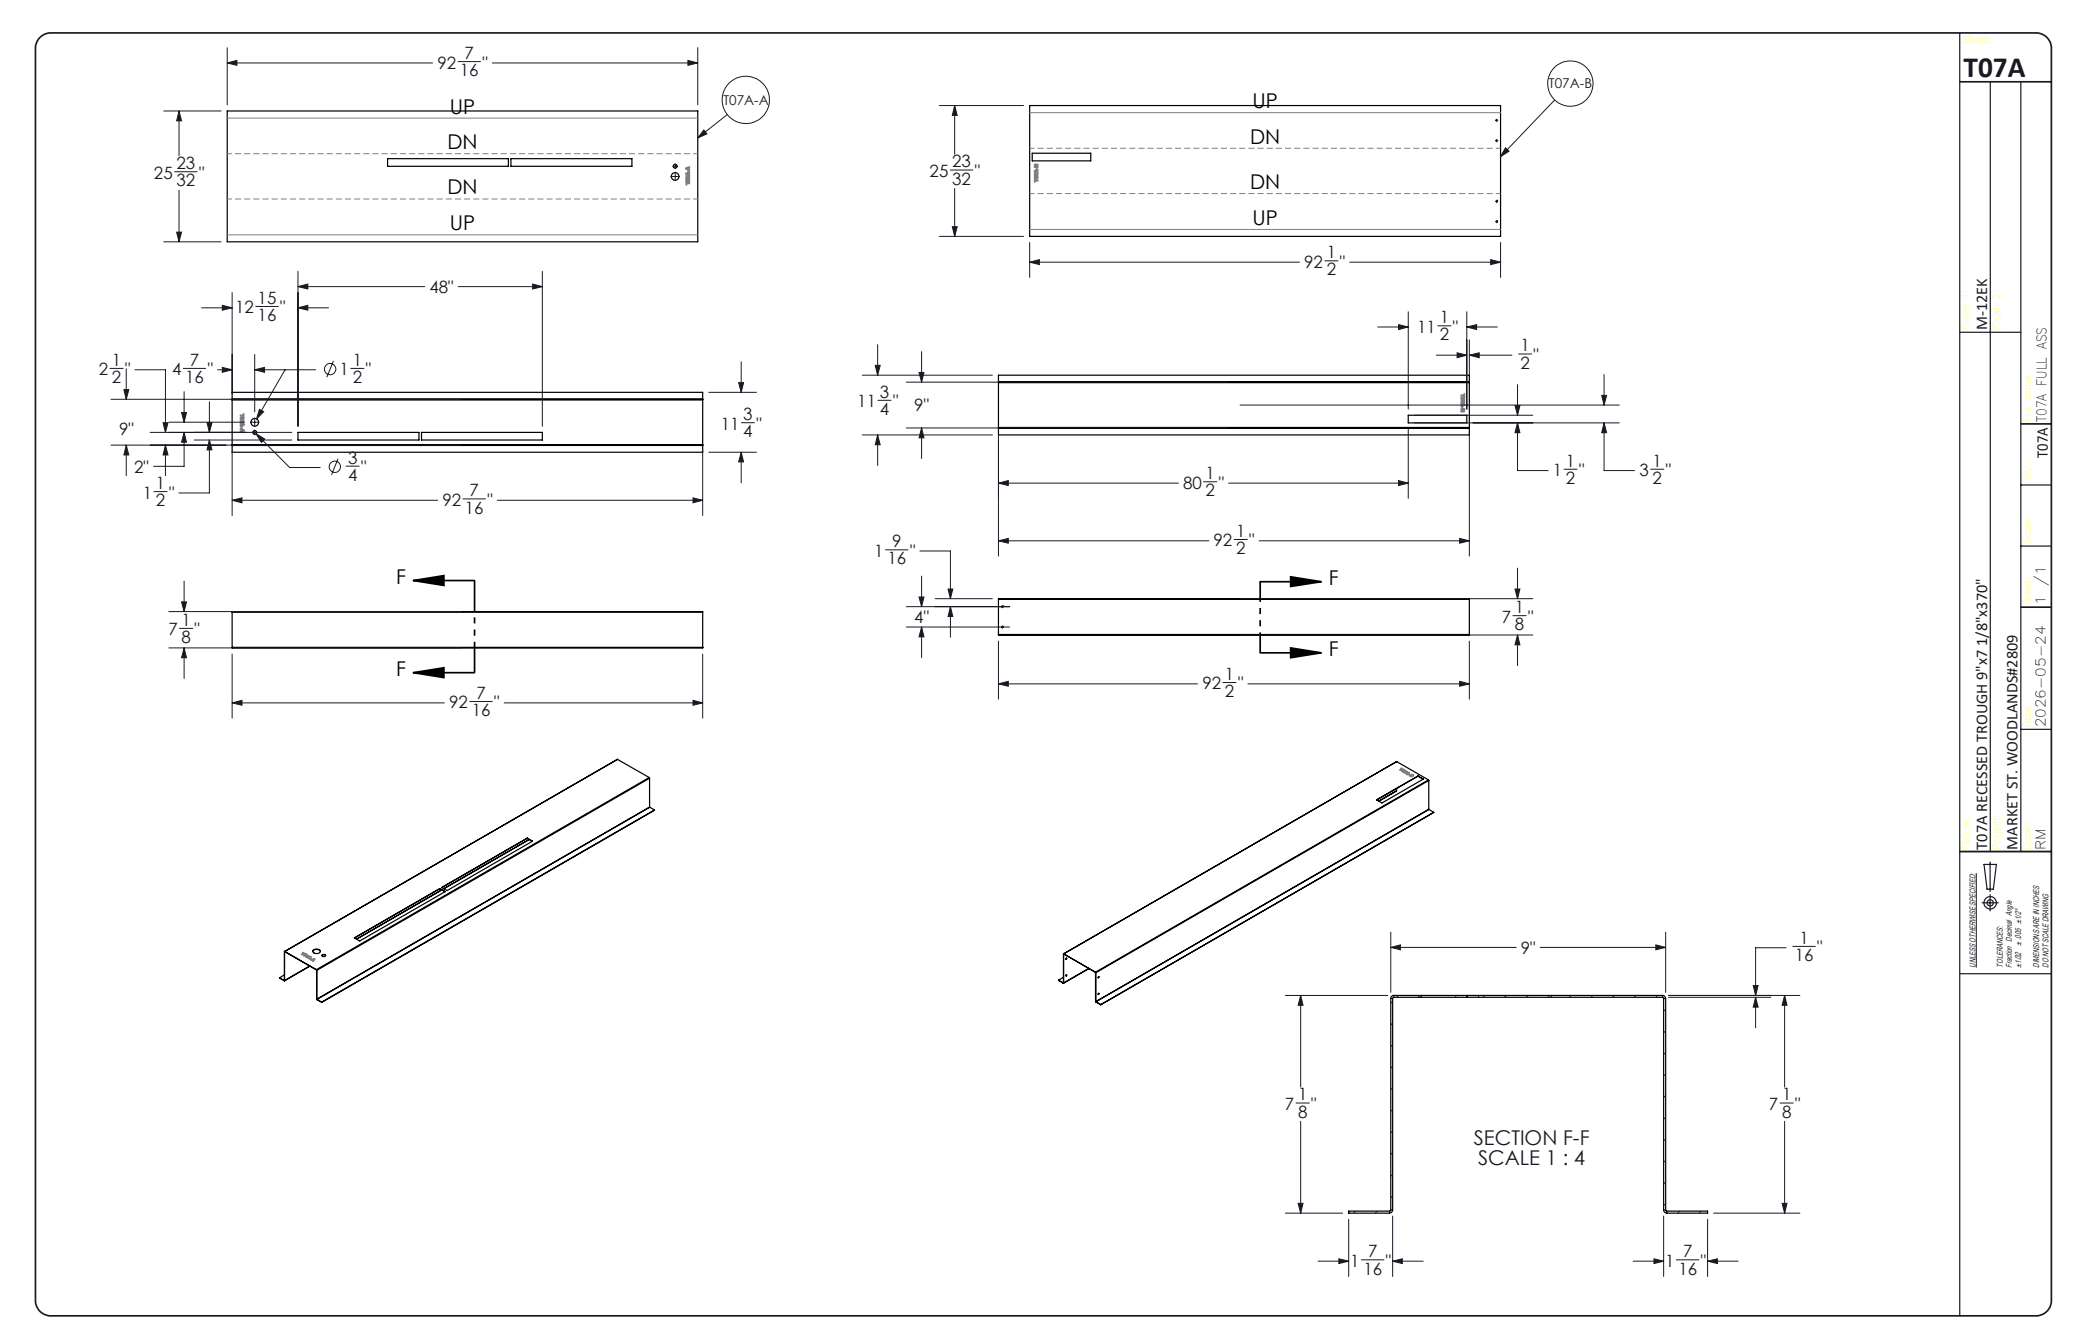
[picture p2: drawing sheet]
<svg xmlns="http://www.w3.org/2000/svg" width="432mm" height="279mm" viewBox="0 0 432 279" stroke-linecap="round" stroke-linejoin="round" font-family="sans-serif">
<g fill="none" stroke="#191924" stroke-width=".21">
<path d="M47.2 13.1l2-.5v1zM47.2 9.9v11.9M47.2 13.1h42.7M95.2 12.8h4.7M102.3 13.1h42.8M143 12.6l2.1 .5-2.1 .5zM145.1 9.9v11.9M34 23.1h12M36.3 35.7h4.7M37.2 23.1l.5 2h-1zM37.2 23.1v9.3M37.2 39.5v10.8"/>
<path d="M139.5 36.7h.7M139.9 34.6h.3M140.3 34.6h.2M140.3 36.7h.2M140.4 34v.4M140.4 34.5v.2M140.4 34.8v.3M140.4 35.8v.7M140.4 36.6v.2M140.4 36.9v.7M140.6 34.6h.3M140.6 36.7h.7"/>
<path d="M146.3 27l.7 .8-1.9 .9zM151.2 23.8l-6.1 4.9M195.3 21.9h17.5M197.6 35.3h4.6M198.5 21.9l.5 2.1h-1zM198.5 21.9v10.2M198.5 39.2v9.9M310.9 25h.1M310.9 29.2h.1M311 25h.3M311 29.2h.3M311.1 24.8h.1"/>
<path d="M311.1 24.9v.2M311.1 25.2v.1M311.1 29h.1M311.1 29.1v.3M311.1 29.5h.1M311.4 25h.1M311.4 29.2h.1M313 30.7l.7 .7-1.7 1.2zM323.2 20.8l-11.2 11.8M34 50.3h12M36.7 48.3h1l-.5 2zM61.9 59.6l2.1-.5v1z"/>
<path d="M61.9 56.4v32.2M61.9 59.6h26.4M95.2 59.6h17.5M110.7 59.1l2 .5-2 .5zM112.7 56.4v32.2M195.3 49.1h17.5M198 47.1h1l-.5 2zM214.1 54.5l2-.5v1zM214.1 50.4v7.3M214.1 54.5h56.1M275.4 54.2h2.8M280.6 54.5h31.4"/>
<path d="M309.9 54l2.1 .5-2.1 .5zM310.9 46.1h.1M310.9 41.8h.1M311 46.1h.3M311 41.8h.3M311.1 45.9h.1M311.1 41.6h.1M311.1 41.7v.2M311.1 42.1h.1M311.1 46v.2M311.1 46.3h.1M311.4 46.1h.1"/>
<path d="M311.4 41.8h.1M312 50.4v7.3M22.9 76.6h2.7M26.2 76.7v6.3M28 76.9h6.4v13M38.1 76.6h4.7M41.9 64h6.4M45.2 76.9h3.1M46.2 63.5l2.1 .5-2.1 .5zM46.2 76.4l2.1 .5-2.1 .5zM48.3 60.8v21.1M53 76.9l2-.5v1z"/>
<path d="M53 76.9h12.6M53 73.7v11.9M53.2 63.7h4.7M59.3 76.9l-6 10.2M61.9 64l2.1-.5v1zM61.9 64h6.4M69.3 75l-1.4 3.4M72.9 76.6h2.8M153.6 79.6h1l-.5 2zM154.1 75.2v6.4M179.3 78h27M182 76h1l-.5 2z"/>
<path d="M182.5 71.6v6.4M188.4 79.4h66.9M191.1 77.4h1l-.5 2zM191.6 73.1v6.3M286.4 68h6.4M290.8 67.5l2 .5-2 .5zM292.8 64.8v20.3M298.6 73.8h6.3M298.9 67.7h2.8M302.9 73.3l2 .5-2 .6zM304.9 68l2.1-.5v1zM304.9 64.8v20.3"/>
<path d="M304.9 68h6.4M305.5 73.8l2-.5v1.1zM305.5 70.7v7.5M305.5 73.8h8.8M315.5 80v6.3M315.7 73.6h2.7M333.5 77.9v6.3M23.1 83h72.8M23.1 92.5h72.8M25.8 81h1l-.6 2zM26.2 92.5l.6 2.1h-1zM26.2 92.5v6.4"/>
<path d="M31.2 89.9h29.5M33.9 87.9h1l-.5 2zM34.4 92.5l.5 2.1h-1zM34.4 92.5v6.4M35.1 87.8h15.7M37.7 85.8h1.1l-.5 2zM38.3 89.9l.5 2h-1.1zM38.3 81.4v6.4M38.3 89.9v7h-6.4M40.4 91.5h20.3M43 87.9h1.1l-.6 2zM43.5 91.5l.6 2h-1.1z"/>
<path d="M43.5 91.5v11h-6.3M43.5 83.5v6.4M48.3 93.8v13.4M52.1 87.8h.6M52.8 87.8h.3M53 86.9v.7M53 87.7v.2M53 88v.7M53 89.4v.3M53 89.8v.2M53 90.1v.3M53.2 87.8h.7"/>
<path d="M53.2 90.2l1.8 1.1-.7 .7zM53.2 90.2l7 7h6.4M53.9 85.1l.9 .5-1.5 1.5zM70.3 95.4l-1.4 3.3M71.9 96.9h2.8M146.1 93.8v13.4M147.4 94h9.9M147.4 81.6h9.9M154.1 94l.5 2h-1zM154.1 94v6.4M154.1 87.9h2.7M179.3 90.4h27"/>
<path d="M182.5 90.4l.5 2.1h-1zM182.5 90.4v6.4M182.5 83.2h2.7M188.4 89h66.9M191.6 89l.5 2h-1zM191.6 89v6.3M207.6 90.2v25.4M257.8 84.2h78.9M290.8 99.9l2 .5-2 .5zM292.8 89.2v14.4M294 87.9h42.7M294 86.3h24.7"/>
<path d="M305.5 90.2v25.4M315 84.3h1l-.5 2zM315.5 87.9l.5 2.1h-1zM315.5 87.9v9.9h6.3M325.2 97.5h2.7M333 82.2h1l-.5 2zM333.5 87.9l.5 2.1h-1zM333.5 87.9v9.9h6.3M343.1 97.5h2.8M32 102.2h2.7M48.3 104l2-.5v1zM48.3 104h42.7"/>
<path d="M96.2 103.7h4.7M103.4 104h42.7M144.1 103.5l2 .5-2 .5zM184.1 114.3h4.7M191.2 114.5h6.4v10M191.6 119.8v6.3M207.6 112.4l2-.5v1zM207.6 100.4l2-.5v1zM207.6 112.4h43.7M207.6 100.4h37.4M250.2 100.2h2.8M255.4 100.4h37.4"/>
<path d="M256.6 112.1h2.7M261.8 112.4h43.7M303.5 111.9l2 .5-2 .5zM315.5 118.1v6.4M35.1 127.1h60.8M35.1 134.7h60.8M37.3 130.6h2.8M37.7 125.1h1.1l-.5 2zM38.3 134.7l.5 2h-1.1zM38.3 120.8v6.3M38.3 134.7v6.3M48.3 136v13.3"/>
<path d="M146.1 136v13.3M188.4 130.4h21.5M188.4 126.1h21.5M191.1 124.1h1l-.5 2zM191.6 130.4l.5 2h-1zM191.6 130.4v6.3M194.4 124.5h11.9M197.1 122.4h1l-.5 2.1zM197.6 126.1l.5 2.1h-1zM197.6 126.1v6.4M207.6 133.3v12M208.4 130.1h.1"/>
<path d="M208.4 125.9h.1M208.4 126v.2M208.4 126.3v.1M208.4 130.2v.3M208.4 130.6h.1M257.8 132h60.9M257.8 124.5h60.9M305.5 133.3v12M314.5 128h2.8M315 122.4h1l-.5 2.1zM315.5 132l.5 2.1h-1zM315.5 132v6.4"/>
<path d="M48.3 146.1l2-.5v1zM48.3 146.1h44.1M97.6 145.8h4.7M104.8 146.1h41.3M144.1 145.6l2 .5-2 .5zM207.6 142.2l2-.6v1.1zM207.6 142.2h41.4M254.2 141.9h2.8M259.4 142.2h46.1M303.5 141.6l2 .6-2 .5zM289.1 197l2-.6v1zM289.1 193.8v12.5"/>
<path d="M289.1 197h26.1M320.2 197h26.1M344.2 196.4l2.1 .6-2.1 .4zM346.3 193.8v12.5M371.3 197h-6.3v9.9M372.7 196.7h4.7M410.9 181.5v19.6M267.2 206.9h21.3M270.4 206.9l.5 2.1h-1zM270.4 206.9v19.1M289.5 208.2l-.4 .4M289.5 212.7l-.4 .4"/>
<path d="M289.5 217.2l-.4 .4M290.8 206.9l-.4 .4M295.2 206.9l-.3 .4M308.7 206.9l-.4 .4M313.2 206.9l-.4 .4M317.7 206.9l-.4 .4M322.2 206.9l-.4 .4M326.7 206.9l-.4 .4M331.2 206.9l-.4 .4M335.7 206.9l-.5 .4M340.1 206.9l-.3 .4M344.6 206.9l-.4 .4"/>
<path d="M346.3 209.8l-.4 .4M346.3 214.3l-.4 .4M346.3 218.8l-.4 .4M346.9 206.9h27.3M346.9 207.3h21.3M364.5 204.9h1l-.5 2zM365 207.3l.5 2.1h-1zM365 207.3v6.4M371 206.9l.5 2.1h-1zM371 206.9v19.1M269.5 229.3h2.7M270.4 233.1v19.1"/>
<path d="M289.5 226.1l-.4 .4M289.5 230.6l-.4 .4M289.5 239.6l-.4 .4M289.5 221.7l-.4 .3M289.5 235.1l-.4 .4M346.3 223.3l-.4 .4M346.3 227.8l-.4 .3M346.3 232.2l-.4 .5M346.3 236.7l-.4 .4M370.1 229.3h2.7M371 233.1v19.1M267.2 252.2h11.9"/>
<path d="M269.9 250.2h1l-.5 2zM280.4 253.5v11.9M281.8 251.8l-.4 .4M286.3 251.8l-.4 .4M289.5 248.6l-.4 .4M289.5 244.1l-.4 .4M289.5 252.8v12.6M345.9 252.8v12.6M346.3 241.2l-.4 .4M346.3 245.7l-.4 .4M346.3 250.2l-.4 .4M349.2 251.8l-.4 .4"/>
<path d="M353.7 251.8l-.4 .4M355 253.5v11.9M356.3 252.2h17.9M370.5 250.2h1l-.5 2zM274 262.2h6.4M278.3 261.7l2.1 .5-2.1 .5zM283 261.9h4.7M289.5 262.2l2-.5v1zM289.5 262.2h6.4M339.5 262.2h6.4M343.9 261.7l2 .5-2 .5zM348.5 261.9h4.7"/>
<path d="M355 262.2l2-.5v1zM355 262.2h6.4"/>
<circle cx="326.5" cy="17.4" r="4.7"/>
<circle cx="155" cy="20.8" r="4.9"/>
<circle cx="68.6" cy="76.7" r="1.18"/>
<circle cx="69.6" cy="97" r="1.18"/>
</g>
<g fill="none" stroke="#191924" stroke-width=".25">
<path d="M407.4 6.8v266.7M413.8 17v160M420.1 17v160M407.4 69.1h12.7M420.1 113.5h6.4M420.1 100.8h6.4M420.1 151.6h6.4M407.4 177h19.1M412.5 179.7h2.5l-.6 5.2h-1.3zM413.7 179.2v6.1M412.1 187.7h3.3M413.7 186v3.4"/>
<path d="M407.4 202.4h19.1"/>
<circle cx="413.7" cy="187.7" r=".66"/>
<circle cx="413.8" cy="187.7" r="1.29"/>
</g>
<path d="M8.2 7.9a3.3 3.3 0 0 1 2.3-1.1h412.8a3.2 3.2 0 0 1 3.2 3.2v260.4a3.2 3.2 0 0 1-3.2 3.1h-412.8a3.2 3.2 0 0 1-3.1-3.1v-260.4a3.2 3.2 0 0 1 .8-2.1zM407.4 17h19.1M420.1 88.1h6.4M420.1 126.2h6.4M407.4 177h19.1" fill="none" stroke="#191924" stroke-width=".35"/>
<g fill="none" stroke="#000" stroke-width=".25">
<path d="M47.2 23.1h97.9v27.2h-97.9zM80.6 33h25.1v1.6h-25.1zM106.2 33h25.2v1.6h-25.2zM214.1 21.9h97.9v27.2h-97.9zM214.6 31.9h12.2v1.5h-12.2zM207.6 79.4v.2M207.6 79.4h.1M207.6 79.4v-1.4h97.9v1.4M207.6 79.6v9.3M207.6 79.6h97.9M207.6 79.4h97.9M305.5 79.4v.2"/>
<path d="M305.5 79.4h.1M305.5 79.6v9.3M48.3 83v.1M48.3 92.4v.1M48.3 92.5v.1M48.3 83.1v9.3M48.3 92.6v1.4h97.8v-1.4M48.3 83.1h97.8M48.3 83h97.8M48.3 92.4h97.8M48.3 92.5h97.8M48.3 92.6h97.8"/>
<path d="M61.9 89.9h25.2v1.6h-25.2zM87.6 89.9h25.1v1.6h-25.1zM146.1 83v.1M146.1 92.4v.1M146.1 83h.1M146.1 92.5v.1M146.1 83v-1.4h-97.8v1.4M146.1 83.1v9.3M207.6 88.9v.1M207.6 89h.1M207.6 89v1.4h97.9v-1.4M207.6 88.9h97.9"/>
<path d="M207.6 89h97.9M292.8 86.3h12.1v1.6h-12.1zM305.5 88.9v.1M305.5 89h.1M48.3 134.6h97.8zM48.3 127.2v-.1h97.8v.1M48.3 127.2v7.5h97.8v-7.5M48.3 127.2h97.8M207.6 131.9h97.9zM207.6 124.6v-.1h97.9v.1M207.6 124.6v7.4h97.9v-7.4M207.6 124.6h97.9"/>
<path d="M128.4 157.9l-69.2 39.9M128.4 157.9l6.6 3.7M290.4 158.3l-69.3 40M290.4 158.3l-69.2 40M290.4 158.3l6.6 3.8M109.6 174.2l-17.8 10.3M109.6 174.2l1.1 .7-17.7 10.2-1.2-.6M109.6 174.2v.1M109.6 174.3l-17.7 10.2M109.6 174.3l1.1 .6M110 174.5l-17.7 10.2M135 161.6v.2"/>
<path d="M135 161.6l-69.2 40M135 167.8h.1M135 161.8l-69.1 39.9M135 161.8v6M135 167.8l-69.1 39.9M135.1 167.8l-69.2 40M135.1 167.8l1 .6M136.1 168.4l-69.2 39.9M136.1 168.4l-69.2 40M286.2 166.3l8.6-5 1.1 .7-8.6 4.9zM290.3 164.4l-3.6 2.1M290.3 163.9v.5"/>
<path d="M290.3 164.4l-3.7 2.1M294.8 161.3v.1M294.8 161.4l-8.6 4.9M294.8 161.4l1.1 .6M297 162.1v.1M297 162.1l-69.2 40M297 168.2l.1 .1M297 162.2l-69.2 40M297 162.2v6M297 168.2l-69.2 40M297.1 168.3l-69.2 39.9M297.1 168.3l1 .6"/>
<path d="M298.1 168.9l-69.3 40M298.1 168.9h.1M59.1 197.8l.1 .1M59.1 197.8l.1 6M59.2 197.8v.1M59.2 197.8h-.1M59.2 197.8l6.6 3.8M59.2 197.8h.1M65 197.8a.96 .96 0 0 1 1.6 0M65.1 197.6a.95 .95 0 0 1 1.5 .2 .9 .9 0 0 1-1.6-.1zM66.9 198.6l.3-.1 .5 .1M67 198.5a.33 .33 0 0 1 .4-.1 .33 .33 0 0 1 .2 .4l-.4 .1-.3-.2z"/>
<path d="M73.7 195l17.7-10.3 1.2 .6-17.8 10.3zM91.4 184.7l1.1 .7M91.9 185l-17.8 10.2M221.1 198.3v.1M221.1 198.3v6M221.2 198.3h-.1M221.2 198.3l-.1 .1M221.2 198.3l6.6 3.8M221.2 198.3h.1M221.6 199.4h.1M221.7 199.2h.1l-.2 .2zM221.7 199.2v.2"/>
<path d="M58.1 203.3l1 .6M58.1 203.3h.1M59.1 203.8v.1M59.1 203.8h.1M59.1 202.7l-1 .6M59.2 203.8l-.1 .1M59.2 203.8l5.2-3-5.2 3.1M65.8 201.6v.1M65.8 201.6l.1 .1M65.8 201.6h.1M65.8 201.7h.1M65.8 201.7l.1 6"/>
<path d="M65.9 207.7v.1M65.9 207.8l1 .5M65.9 207.8l1 .6M65.9 207.8h.1M66.9 208.3v.1M220.1 203.8l1 .5M220.1 203.8l1 .6M220.1 203.8h.1M221.1 204.3h.1M221.1 204.3v.1M221.1 203.2l-1 .6M221.6 202.8h.1"/>
<path d="M221.7 202.7h.1l-.2 .2zM221.7 202.6v.2M226.3 201.3l-5.2 3M226.4 201.4l-5.3 3M227.8 202.1v.1M227.8 208.2l.1 .1M227.8 202.1v6.1M227.8 208.2h.1M227.8 202.2v6M227.9 208.2l.9 .7M227.9 208.3l.9 .6M227.9 208.2v.1"/>
<path d="M228.4 203l-.1 .3M228.4 206.5l-.1 .2M289.3 207.1l.3-.2h56a.66 .66 0 0 1 .7 .7v44l.1 .2h8.6v.4h-8.5a.73 .73 0 0 1-.6-.7v-44l-.2-.2-56.1 .1-.1 .1v44a.73 .73 0 0 1-.6 .7h-8.5v-.4h8.6l.1-.3v-44zM295.5 206.9v.4M305 206.9v.4"/>
<circle cx="140.4" cy="36.7" r=".79"/>
<circle cx="140.4" cy="34.5" r=".4"/>
<circle cx="311.2" cy="25" r=".12"/>
<circle cx="311.2" cy="29.2" r=".12"/>
<circle cx="311.2" cy="46.1" r=".13"/>
<circle cx="311.2" cy="41.9" r=".13"/>
<circle cx="53" cy="89.9" r=".39"/>
<circle cx="53" cy="87.8" r=".79"/>
<circle cx="208.4" cy="130.4" r=".14"/>
<circle cx="208.4" cy="126.1" r=".14"/>
<circle cx="228.4" cy="203.2" r=".11"/>
<circle cx="228.4" cy="206.6" r=".11"/>
</g>
<path d="M289.1 207.6h.4M289.8 207.3v-.4M302.6 206.9v.4M307.4 207.3v-.4M312.9 206.9v.4M322.5 207.3v-.4M345.6 206.9v.4M345.9 207.6h.4M288.9 251.8v.4M289.1 251.5h.4M346.3 251.5h-.4M346.5 251.8v.4" fill="none" stroke="#000" stroke-width=".21" stroke-dasharray="1.3 .6" stroke-linecap="butt"/>
<path d="M268.3 119.9l6.4 1-6.4 1zM85.9 120.7l6.4-1v2zM85.9 139.8l6.4-1v2.1zM85.9 120.7h12.7M85.9 139.8h12.7M262 135.7h12.7M262 120.9h12.7M268.3 134.7l6.4 1-6.4 1z" fill="none" stroke="#000" stroke-width=".35"/>
<g fill="none" stroke="#808080" stroke-width=".25">
<path d="M142.6 37.8l.2 .2h.5l.1 .2h-.6v.2h-.2zM142.6 37.3l.5-.1a.31 .31 0 0 1 .2 .4 .31 .31 0 0 1-.5 .1l-.2-.1zM142.6 36.5l.8 .3v.1l-.6-.2-.1 .4zM142.6 34.9l.8-.2-.2 .2 .2 .4-.7-.2zM142.7 36l.6-.2-.1 .5 .2 .1-.8-.2zM142.8 37.4h.1a.19 .19 0 0 1 .3-.1 .19 .19 0 0 1 0 .3 .19 .19 0 0 1-.3-.1h-.2zM142.8 36.1h.3v.1zM142.8 35l.3-.1v.2zM143 35.5h.2l-.1 .2zM215.1 37.3h.1v.2h.6v.1h-.6l-.1 .3zM215.1 36l.7 .3a.29 .29 0 0 1-.3 .1 .29 .29 0 0 1-.2-.2l-.2 .3zM215.1 35.5l.7-.3-.2 .3 .2 .4-.7-.2z"/>
<path d="M215.1 36.7l.4-.1a.32 .32 0 0 1 .2 .5 .32 .32 0 0 1-.5 0l-.1-.1zM215.1 34.2l.6-.1 .1 .6h-.7zM215.2 36.9l.4-.1 .1 .1-.4 .1zM215.2 35.6l.3-.1v.2zM215.2 34.3l.1 .3h-.1zM215.5 34.9l.1 .3-.2-.1zM215.5 34.3l.2 .3h-.2zM50 87.5l.6 .3v-.3l.1-.1v.5l-.7-.2zM50 88l.7 .3-.7 .4 .1-.5zM50 89.1l.7 .3v.1l-.7 .3 .1-.2zM50 86.3h.6l.1-.3v.7l-.1-.2h-.6zM50 86.8l.4-.1a.33 .33 0 0 1 0 .6 .33 .33 0 0 1-.4-.3z"/>
<path d="M50.1 87l.1-.1a.19 .19 0 0 1 .3 0 .19 .19 0 0 1 0 .3 .19 .19 0 0 1-.3-.1zM50.2 88.8h.1l-.1 .3zM50.3 88.2l.3 .1-.3 .1zM50.3 89.4l.3 .1h-.3zM303.7 83.4l.6 .2v-.3h.2v.4l-.8-.2zM303.7 85h.7l.1 .3a.19 .19 0 0 1-.1 .3 .19 .19 0 0 1-.3-.1v.1l-.3-.1zM303.8 82.1h.5l.1-.2 .1 .6-.2-.2h-.5zM303.8 82.7l.5-.1 .2 .4-.2 .1h-.4zM303.8 83.8l.6 .2 .1 .3-.7 .2-.1-.1 .2-.1zM303.8 82.8h.2a.19 .19 0 0 1 .3-.1 .19 .19 0 0 1 0 .3 .19 .19 0 0 1-.3 0zM303.9 85.2h.2v.2h-.2zM304 84.6h.1v.3z"/>
<path d="M304.1 84.1l.2 .1-.2 .1zM304.2 85.2h.2l-.1 .2zM291.3 159.7l.4 .3-.2-.1-.5 .2 .4-.3zM291.4 160.2l.3-.1a.22 .22 0 0 1 .4 .1 .22 .22 0 0 1-.3 .2h-.4zM291.5 160.3l.5-.1-.3 .1zM291.9 160.6l.5-.2-.2-.1 .4 .1zM292.2 160.8l.8-.2-.3 .4zM292.6 160.8l.2-.1zM292.9 161l.3 .1zM293 161.3l.5-.3 .4 .1-.4 .4zM293.2 161.3l.1-.1 .2 .1zM293.4 161.1l.3 .1z"/>
<path d="M62.9 198l.5 .3-.7 .1 .4-.2zM63.1 198.5l.3-.2 .3 .1-.3 .3a.19 .19 0 0 1-.3 0 .19 .19 0 0 1 0-.2zM63.3 198.5l.3-.1-.2 .2h-.2zM63.5 198.9l.6-.1-.2-.3 .4 .2zM63.9 199.1l.8-.1-.3 .4zM64.2 199.1l.3-.1-.2 .1zM64.5 199.3l.3 .1zM64.7 199.5l.7-.1-.2 .4zM65 199.5l.3-.1-.1 .2z"/>
</g>
<path d="M98.7 120.7v19.1" fill="none" stroke="#000" stroke-width=".35" stroke-dasharray="6.3 1.3 1.3 1.3 1.3 1.3" stroke-dashoffset="-.1" stroke-linecap="butt"/>
<path d="M262 135.7v-14.8" fill="none" stroke="#000" stroke-width=".35" stroke-dasharray="6.3 1.3 1.3 1.3 1.3 1.3" stroke-dashoffset="2.1" stroke-linecap="butt"/>
<path d="M47.2 32h97.9M214.1 30.8h97.9M145.1 41.4h-97.9M312 40.2h-97.9" fill="none" stroke="#808080" stroke-width=".21" stroke-dasharray="1.3 .6" stroke-dashoffset=".3" stroke-linecap="butt"/>
<path d="M47.2 24.6h97.9M214.1 23.4h97.9M47.2 48.8h97.9M214.1 47.7h97.9" fill="none" stroke="#808080" stroke-width=".21"/>
<path d="M85.9 120.7l6.4-1v2zM85.9 139.8l6.4-1v2.1zM268.3 134.7l6.4 1-6.4 1zM268.3 119.9l6.4 1-6.4 1z" fill="#000"/>
<g fill="#191924">
<path d="M37.7 125.1h1.1l-.5 2zM38.3 134.7l.5 2h-1.1zM144.1 145.6l2 .5-2 .5zM48.3 146.1l2-.5v1zM25.8 81h1l-.6 2zM26.2 92.5l.6 2.1h-1zM144.1 103.5l2 .5-2 .5zM48.3 104l2-.5v1zM43 87.9h1.1l-.6 2zM43.5 91.5l.6 2h-1.1zM61.9 64l2.1-.5v1zM46.2 63.5l2.1 .5-2.1 .5zM33.9 87.9h1l-.5 2zM34.4 92.5l.5 2.1h-1zM37.7 85.8h1.1l-.5 2zM38.3 89.9l.5 2h-1.1zM61.9 59.6l2.1-.5v1zM110.7 59.1l2 .5-2 .5zM46.2 76.4l2.1 .5-2.1 .5zM53 76.9l2-.5v1zM53.2 90.2l1.1 1.8 .7-.7zM53.9 85.1l-.6 2 1.5-1.5zM154.1 94l.5 2h-1zM153.6 79.6h1l-.5 2zM191.1 77.4h1l-.5 2zM191.6 89l.5 2h-1zM303.5 111.9l2 .5-2 .5zM207.6 112.4l2-.5v1zM290.8 67.5l2 .5-2 .5zM304.9 68l2.1-.5v1zM315 84.3h1l-.5 2zM315.5 87.9l.5 2.1h-1zM333 82.2h1l-.5 2zM333.5 87.9l.5 2.1h-1zM207.6 100.4l2-.5v1zM290.8 99.9l2 .5-2 .5zM302.9 73.3l2 .5-2 .6zM305.5 73.8l2-.5v1.1zM182.5 90.4l.5 2.1h-1zM182 76h1l-.5 2zM309.9 54l2.1 .5-2.1 .5zM214.1 54.5l2-.5v1zM198 47.1h1l-.5 2zM198.5 21.9l.5 2.1h-1z"/>
<path d="M146.3 27l.7 .8-1.9 .9zM313 30.7l.7 .7-1.7 1.2z"/>
<path d="M278.3 261.7l2.1 .5-2.1 .5zM289.5 262.2l2-.5v1zM269.9 250.2h1l-.5 2zM270.4 206.9l.5 2.1h-1zM289.1 197l2-.6v1zM344.2 196.4l2.1 .6-2.1 .4zM370.5 250.2h1l-.5 2zM371 206.9l.5 2.1h-1zM343.9 261.7l2 .5-2 .5zM355 262.2l2-.5v1zM365 207.3l.5 2.1h-1zM364.5 204.9h1l-.5 2z"/>
<path d="M315.5 132l.5 2.1h-1zM315 122.4h1l-.5 2.1zM191.1 124.1h1l-.5 2zM191.6 130.4l.5 2h-1zM197.6 126.1l.5 2.1h-1zM197.1 122.4h1l-.5 2.1zM207.6 142.2l2-.6v1.1zM303.5 141.6l2 .6-2 .5zM36.7 48.3h1l-.5 2zM37.2 23.1l.5 2h-1zM47.2 13.1l2-.5v1zM143 12.6l2.1 .5-2.1 .5z"/>
</g>
<text font-size="6.1" fill="#191924" x="408.2" y="16.1">T07A</text>
<g font-size="4.2">
<text x="93.5" y="23.6">UP</text>
<text x="260.4" y="22.4">UP</text>
<text x="259.9" y="29.9">DN</text>
<text x="93" y="31.1">DN</text>
<text x="93" y="40.4">DN</text>
<text x="259.9" y="39.3">DN</text>
<text x="93.5" y="47.9">UP</text>
<text x="260.4" y="46.7">UP</text>
<text x="82.3" y="121.3">F</text>
<text x="276.2" y="121.6">F</text>
<text x="276.2" y="136.4">F</text>
<text x="82.3" y="140.5">F</text>
</g>
<g font-size="4.2" fill="#191924">
<text x="306.4" y="238.1">SECTION F-F</text>
<text x="307.3" y="242.3">SCALE 1 : 4</text>
</g>
<g font-size="3.5" fill="#191924">
<text x="90.9" y="14.2">92</text>
<text x="95.6" y="15.9">16</text>
<text x="96.6" y="12.2">7</text>
<text x="100.3" y="14.2">&quot;</text>
<text x="36.7" y="35.1">23</text>
<text x="198" y="34.8">23</text>
<text x="32" y="37.1">25</text>
<text x="36.7" y="38.7">32</text>
<text x="41.4" y="37.1">&quot;</text>
<text x="193.3" y="36.8">25</text>
<text x="198" y="38.4">32</text>
<text x="202.6" y="36.8">&quot;</text>
<text x="275.8" y="53.7">1</text>
<text x="271.1" y="55.7">92</text>
<text x="275.8" y="57.3">2</text>
<text x="278.6" y="55.7">&quot;</text>
<text x="48.9" y="65.2">12</text>
<text x="53.6" y="63.2">15</text>
<text x="58.2" y="65.2">&quot;</text>
<text x="89.3" y="60.9">48&quot;</text>
<text x="53.6" y="66.8">16</text>
<text x="294.6" y="69.2">11</text>
<text x="299.3" y="67.2">1</text>
<text x="299.3" y="70.8">2</text>
<text x="302.1" y="69.2">&quot;</text>
<text x="23.3" y="76.1">1</text>
<text x="39.5" y="76.1">7</text>
<text x="73.3" y="76.1">1</text>
<text x="316.1" y="73">1</text>
<text x="316.1" y="76.6">2</text>
<text x="318.8" y="75">&quot;</text>
<text x="20.5" y="78.1">2</text>
<text x="23.3" y="79.7">2</text>
<text x="26" y="78.1">&quot;</text>
<text x="35.8" y="78.1">4</text>
<text x="38.5" y="79.7">16</text>
<text x="43.2" y="78.1">&quot;</text>
<text x="70.6" y="78.1">1</text>
<text x="73.3" y="79.7">2</text>
<text x="76.1" y="78.1">&quot;</text>
<text x="182.9" y="82.7">3</text>
<text x="149.8" y="89.3">11</text>
<text x="154.5" y="87.3">3</text>
<text x="157.3" y="89.3">&quot;</text>
<text x="178.2" y="84.7">11</text>
<text x="182.9" y="86.3">4</text>
<text x="185.7" y="84.7">&quot;</text>
<text x="190.1" y="85.5">9&quot;</text>
<text x="24.8" y="90.5">9&quot;</text>
<text x="154.5" y="90.9">4</text>
<text x="27.9" y="98.3">2&quot;</text>
<text x="32.4" y="101.6">1</text>
<text x="72.4" y="96.4">3</text>
<text x="72.4" y="100">4</text>
<text x="75.1" y="98.4">&quot;</text>
<text x="245.9" y="101.6">80</text>
<text x="250.6" y="99.6">1</text>
<text x="253.4" y="101.6">&quot;</text>
<text x="322.8" y="99">1</text>
<text x="325.6" y="97">1</text>
<text x="325.6" y="100.6">2</text>
<text x="328.3" y="99">&quot;</text>
<text x="340.8" y="99">3</text>
<text x="343.6" y="97">1</text>
<text x="343.6" y="100.6">2</text>
<text x="346.3" y="99">&quot;</text>
<text x="29.7" y="103.6">1</text>
<text x="32.4" y="105.3">2</text>
<text x="35.1" y="103.6">&quot;</text>
<text x="92" y="105.2">92</text>
<text x="96.6" y="106.8">16</text>
<text x="97.6" y="103.2">7</text>
<text x="101.3" y="105.2">&quot;</text>
<text x="250.6" y="103.2">2</text>
<text x="185.5" y="113.7">9</text>
<text x="252.3" y="113.6">92</text>
<text x="257" y="111.6">1</text>
<text x="259.7" y="113.6">&quot;</text>
<text x="181.8" y="115.7">1</text>
<text x="184.5" y="117.3">16</text>
<text x="189.2" y="115.7">&quot;</text>
<text x="257" y="115.2">2</text>
<text x="37.7" y="130.1">1</text>
<text x="190.1" y="129.6">4&quot;</text>
<text x="312.2" y="129.4">7</text>
<text x="315" y="127.4">1</text>
<text x="315" y="131">8</text>
<text x="317.7" y="129.4">&quot;</text>
<text x="35" y="132.1">7</text>
<text x="37.7" y="133.7">8</text>
<text x="40.5" y="132.1">&quot;</text>
<text x="250" y="143.3">92</text>
<text x="254.7" y="141.3">1</text>
<text x="257.4" y="143.3">&quot;</text>
<text x="93.4" y="147.3">92</text>
<text x="98.1" y="148.9">16</text>
<text x="99" y="145.3">7</text>
<text x="102.8" y="147.3">&quot;</text>
<text x="254.7" y="144.9">2</text>
<text x="374.1" y="196.2">1</text>
<text x="316.2" y="198.3">9&quot;</text>
<text x="373.1" y="199.8">16</text>
<text x="377.8" y="198.2">&quot;</text>
<text x="267.1" y="230.7">7</text>
<text x="269.9" y="228.7">1</text>
<text x="269.9" y="232.3">8</text>
<text x="272.6" y="230.7">&quot;</text>
<text x="367.7" y="230.7">7</text>
<text x="370.5" y="228.7">1</text>
<text x="370.5" y="232.3">8</text>
<text x="373.2" y="230.7">&quot;</text>
<text x="280.7" y="263.4">1</text>
<text x="284.4" y="261.4">7</text>
<text x="288.1" y="263.4">&quot;</text>
<text x="346.2" y="263.4">1</text>
<text x="349.9" y="261.4">7</text>
<text x="353.6" y="263.4">&quot;</text>
<text x="283.4" y="265">16</text>
<text x="348.9" y="265">16</text>
</g>
<g font-size="3.4" fill="#191924">
<text x="413.1" y="68.7" transform="rotate(-90 413.1 68.7)">M-12EK</text>
<text x="425.7" y="95.2" transform="rotate(-90 425.7 95.2)">T07A</text>
<text x="413.1" y="176.6" transform="rotate(-90 413.1 176.6)">T07A RECESSED TROUGH 9&quot;x7 1/8&quot;x370&quot;</text>
<text x="419.4" y="176.6" transform="rotate(-90 419.4 176.6)">MARKET ST. WOODLANDS#2809</text>
</g>
<g font-size="2.8" fill="#191924">
<text x="150.4" y="21.7">T07A-A</text>
<text x="322" y="18.4">T07A-B</text>
<text x="425.5" y="87.7" transform="rotate(-90 425.5 87.7)">T07A FULL ASS</text>
<text x="425.2" y="125.8" transform="rotate(-90 425.2 125.8)">1</text>
<text x="425.2" y="121.7" transform="rotate(-90 425.2 121.7)">/1</text>
<text x="425.2" y="151.2" transform="rotate(-90 425.2 151.2)">2026-05-24</text>
<text x="425.2" y="176.6" transform="rotate(-90 425.2 176.6)">RM</text>
</g>
<g font-size="2.1" fill="#ff0">
<text x="408.2" y="8.9">Sheet:</text>
<text x="409.5" y="68.7" transform="rotate(-90 409.5 68.7)">Finish 1:</text>
<text x="415.8" y="68.7" transform="rotate(-90 415.8 68.7)">Finish 2:</text>
<text x="422.2" y="87.7" transform="rotate(-90 422.2 87.7)">File name:</text>
<text x="422.2" y="100.4" transform="rotate(-90 422.2 100.4)">REV.:</text>
<text x="422.2" y="113.1" transform="rotate(-90 422.2 113.1)">Scale:</text>
<text x="422.2" y="125.8" transform="rotate(-90 422.2 125.8)">Sheet:</text>
<text x="422.2" y="151.2" transform="rotate(-90 422.2 151.2)">Date:</text>
<text x="409.5" y="176.6" transform="rotate(-90 409.5 176.6)">Fixture:</text>
<text x="415.8" y="176.6" transform="rotate(-90 415.8 176.6)">Project:</text>
<text x="422.2" y="176.6" transform="rotate(-90 422.2 176.6)">Drawn:</text>
</g>
<g font-size="1.7" fill="#191924">
<text x="420.2" y="196.6" transform="rotate(-90 420.2 196.6)">± .005 ±1/2°</text>
<text x="410.7" y="201.1" transform="rotate(-90 410.7 201.1)">UNLESS OTHERWISE SPECIFIED:</text>
<text x="416.4" y="201.1" transform="rotate(-90 416.4 201.1)">TOLERANCES:</text>
<text x="418.3" y="201.1" transform="rotate(-90 418.3 201.1)">Fraction Decimal Angle</text>
<text x="420.2" y="201.1" transform="rotate(-90 420.2 201.1)">±1/32</text>
<text x="424" y="201.1" transform="rotate(-90 424 201.1)">DIMENSIONS ARE IN INCHES</text>
<text x="425.9" y="201.1" transform="rotate(-90 425.9 201.1)">DO NOT SCALE DRAWING</text>
</g>
</svg>
